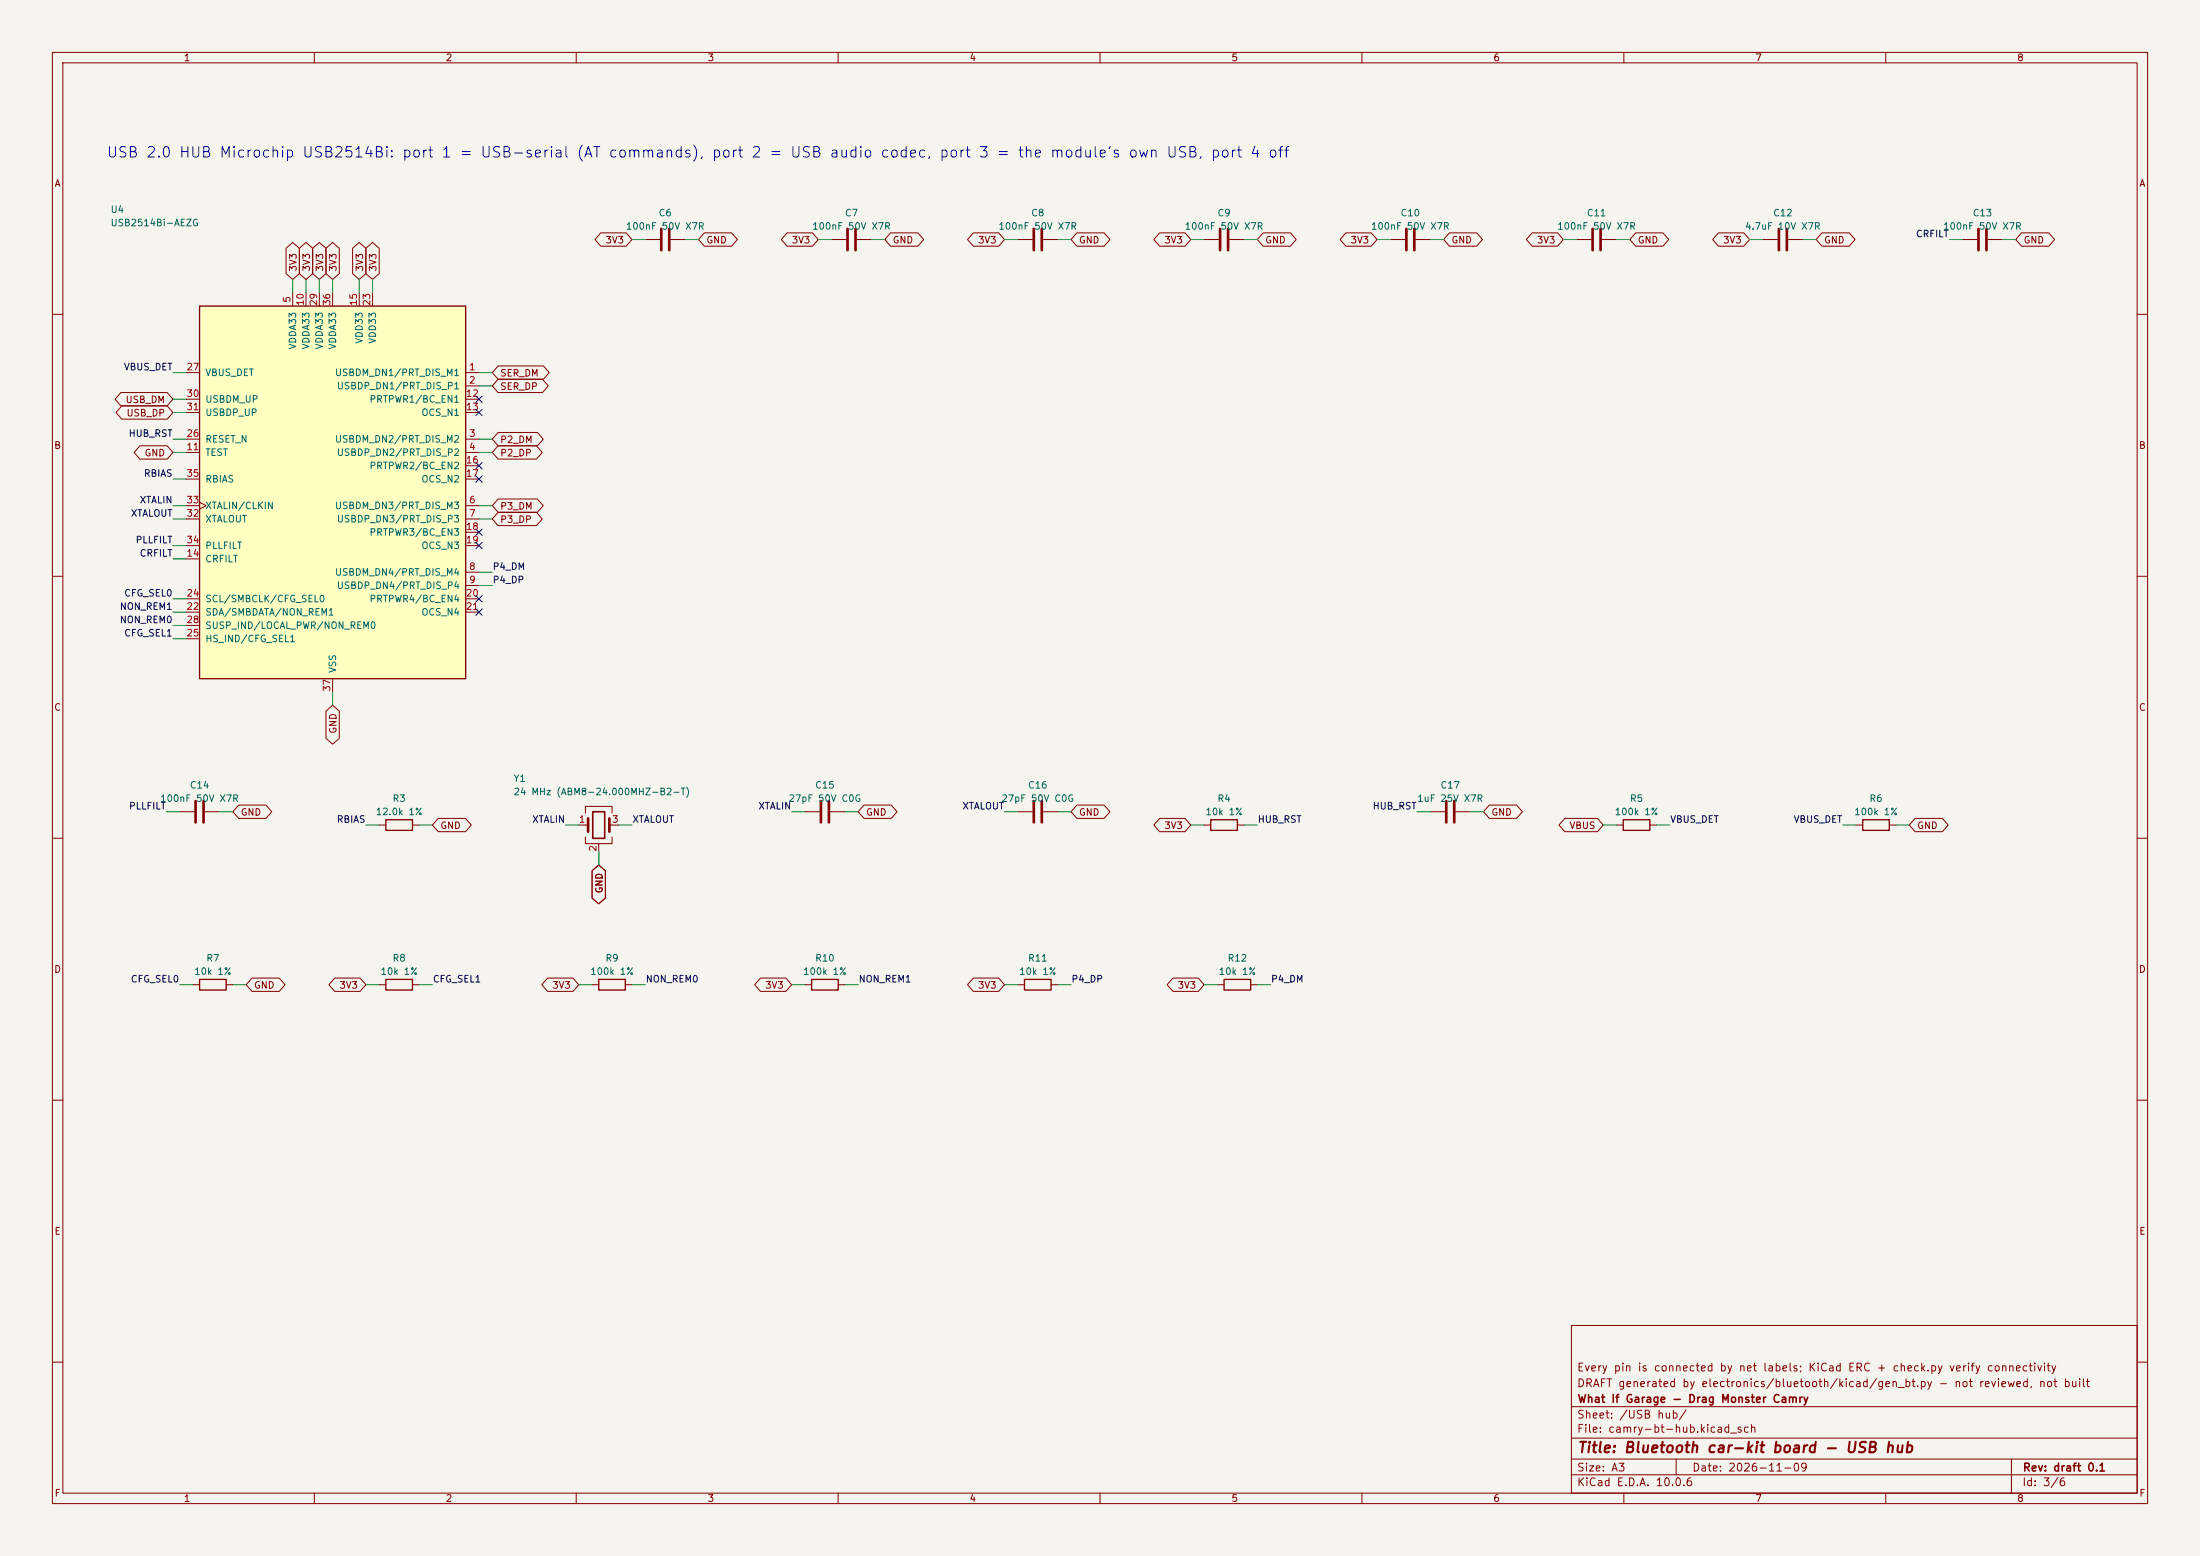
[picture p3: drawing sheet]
<svg xmlns="http://www.w3.org/2000/svg" width="420mm" height="297mm" viewBox="0 0 420 297" stroke-linecap="round" stroke-linejoin="round" font-family="sans-serif">
<path d="M0 0h420v297h-420z" fill="#f5f4ef" stroke="#f5f4ef" stroke-width=".19"/>
<g fill="none" stroke="#840000" stroke-width=".19">
<path d="M10 10h400v277h-400zM12 12h396v273h-396zM60 10v2M110 10v2M160 10v2M210 10v2M260 10v2M310 10v2M360 10v2M123.2 45.7h2.8M128 45.7h2.8M158.7 45.7h2.8"/>
<path d="M163.6 45.7h2.8M229.9 45.7h2.8M234.7 45.7h2.8M265.4 45.7h2.8M270.3 45.7h2.7M301 45.7h2.8M305.8 45.7h2.8M336.5 45.7h2.8M341.4 45.7h2.8M374.6 45.7h2.8M379.5 45.7h2.8M10 60h2"/>
<path d="M408 60h2M10 110h2M408 110h2M10 160h2M34.3 154.9h2.8M39.1 154.9h2.8M72.4 157.5h1.3M78.7 157.5h1.3M229.9 157.5h1.2M236.2 157.5h1.3M408 160h2M36.8 188h1.3"/>
<path d="M43.2 188h1.2M72.4 188h1.3M78.7 188h1.3M113 188h1.3M119.4 188h1.2M153.7 188h1.2M160 188h1.3M194.3 188h1.3M200.7 188h1.2M232.4 188h1.3M238.8 188h1.2M10 210h2"/>
<path d="M408 210h2M300 253h108v32h-108zM10 260h2M300 278.5h108M300 274.5h108M300 268.5h108M320 278.5v3M384 278.5v6.5M408 260h2M60 285v2M110 285v2M160 285v2"/>
<path d="M210 285v2M260 285v2M300 281.5h108M310 285v2M360 285v2"/>
</g>
<g fill="none" stroke="#840000" stroke-width=".51">
<path d="M126.2 43.7v4.1M127.8 43.7v4.1M161.8 43.7v4.1M163.3 43.7v4.1M232.9 43.7v4.1M234.4 43.7v4.1M268.5 43.7v4.1M270 43.7v4.1M304 43.7v4.1M305.6 43.7v4.1M339.6 43.7v4.1M341.1 43.7v4.1"/>
<path d="M377.7 43.7v4.1M379.2 43.7v4.1M37.3 152.9v4.1M38.9 152.9v4.1"/>
</g>
<path d="M73.7 156.5h5v2h-5zM231.1 156.5h5.1v2h-5.1zM38.1 186.9h5.1v2.1h-5.1zM73.7 186.9h5v2.1h-5zM114.3 186.9h5.1v2.1h-5.1zM154.9 186.9h5.1v2.1h-5.1zM195.6 186.9h5.1v2.1h-5.1zM233.7 186.9h5.1v2.1h-5.1z" fill="none" stroke="#840000" stroke-width=".25"/>
<path d="M38.1 58.4h50.8v71.1h-50.8z" fill="#ffffc2"/>
<path d="M38.1 58.4h50.8v71.1h-50.8zM309.9 156.5h5.1v2h-5.1zM355.6 156.5h5.1v2h-5.1z" fill="none" stroke="#840000" stroke-width=".25"/>
<g fill="none" stroke="#840000" stroke-width=".19">
<path d="M54.6 47.4l1.3-1.1 1.3 1.1v4.8l-1.3 1.1-1.3-1.1zM55.9 55.9v2.5M57.1 47.4l1.3-1.1 1.3 1.1v4.8l-1.3 1.1-1.3-1.1zM58.4 55.9v2.5M59.7 47.4l1.3-1.1 1.2 1.1v4.8l-1.2 1.1-1.3-1.1zM61 55.9v2.5M62.2 47.4l1.3-1.1 1.3 1.1v4.8l-1.3 1.1-1.3-1.1zM63.5 55.9v2.5M67.3 47.4l1.3-1.1 1.3 1.1v4.8l-1.3 1.1-1.3-1.1zM68.6 55.9v2.5M69.8 47.4l1.3-1.1 1.3 1.1v4.8l-1.3 1.1-1.3-1.1zM71.1 55.9v2.5"/>
<path d="M114.7 44.4h4.8l1.1 1.3-1.1 1.3h-4.8l-1.1-1.3zM134.5 44.4h5.2l1.1 1.3-1.1 1.3h-5.2l-1.2-1.3zM150.3 44.4h4.8l1.1 1.3-1.1 1.3h-4.8l-1.2-1.3zM170 44.4h5.2l1.1 1.3-1.1 1.3h-5.2l-1.1-1.3zM185.8 44.4h4.9l1.1 1.3-1.1 1.3h-4.9l-1.1-1.3zM194.3 45.7h2.8M199.1 45.7h2.8M205.6 44.4h5.2l1.1 1.3-1.1 1.3h-5.2l-1.1-1.3zM221.4 44.4h4.8l1.1 1.3-1.1 1.3h-4.8l-1.1-1.3zM241.1 44.4h5.2l1.2 1.3-1.2 1.3h-5.2l-1.1-1.3zM256.9 44.4h4.9l1.1 1.3-1.1 1.3h-4.9l-1.1-1.3zM276.7 44.4h5.2l1.1 1.3-1.1 1.3h-5.2l-1.1-1.3z"/>
<path d="M292.5 44.4h4.8l1.1 1.3-1.1 1.3h-4.8l-1.1-1.3zM312.3 44.4h5.2l1.1 1.3-1.1 1.3h-5.2l-1.2-1.3zM328.1 44.4h4.8l1.1 1.3-1.1 1.3h-4.8l-1.2-1.3zM347.8 44.4h5.2l1.1 1.3-1.1 1.3h-5.2l-1.1-1.3zM385.9 44.4h5.2l1.1 1.3-1.1 1.3h-5.2l-1.1-1.3zM23.1 74.9h8.8l1.1 1.3-1.1 1.3h-8.8l-1.1-1.3zM23.3 77.5h8.6l1.1 1.2-1.1 1.3h-8.6l-1.2-1.3zM35.6 71.1h2.5M35.6 76.2h2.5M35.6 78.7h2.5M88.9 71.1h2.5M88.9 73.7h2.5"/>
<path d="M88.9 76.2h2.5M88.9 78.7h2.5M95.1 69.8h8.6l1.2 1.3-1.2 1.3h-8.6l-1.1-1.3zM95.1 72.4h8.5l1.1 1.3-1.1 1.2h-8.5l-1.1-1.2zM26.7 85.1h5.2l1.1 1.3-1.1 1.2h-5.2l-1.1-1.2zM35.6 83.8h2.5M35.6 86.4h2.5M35.6 96.5h2.5M35.6 99.1h2.5M35.6 91.4h2.5M38.1 95.9l1.3 .6-1.3 .7M88.9 83.8h2.5"/>
<path d="M88.9 86.4h2.5M88.9 96.5h2.5M88.9 99.1h2.5M88.9 88.9h2.5M88.9 91.4h2.5M95.1 82.5h7.5l1.1 1.3-1.1 1.3h-7.5l-1.1-1.3zM95.1 85.1h7.3l1.1 1.3-1.1 1.2h-7.3l-1.1-1.2zM95.1 95.2h7.5l1.1 1.3-1.1 1.3h-7.5l-1.1-1.3zM95.1 97.8h7.3l1.1 1.3-1.1 1.2h-7.3l-1.1-1.2zM35.6 106.7h2.5M35.6 104.1h2.5M35.6 114.3h2.5"/>
<path d="M35.6 116.8h2.5M35.6 119.4h2.5M88.9 109.2h2.5M88.9 111.8h2.5M88.9 101.6h2.5M88.9 104.1h2.5M88.9 114.3h2.5M88.9 116.8h2.5M35.6 121.9h2.5M62.2 135.7l1.3-1.1 1.3 1.1v5.2l-1.3 1.1-1.3-1.1zM63.5 129.5v2.6M45.6 153.7h5.2l1.1 1.2-1.1 1.3h-5.2l-1.2-1.3z"/>
<path d="M83.7 156.2h5.2l1.1 1.3-1.1 1.3h-5.2l-1.2-1.3zM110.5 157.5h1.8M111.8 155.2v-1.3h5v1.3M111.8 159.8v1.2h5v-1.2M116.3 157.5h1.8M153.7 154.9h2.8M158.5 154.9h2.8M164.9 153.7h5.2l1.2 1.2-1.2 1.3h-5.2l-1.1-1.3zM194.3 154.9h2.8M199.1 154.9h2.8M205.6 153.7h5.2l1.1 1.2-1.1 1.3h-5.2l-1.1-1.3zM221.4 156.2h4.8l1.1 1.3-1.1 1.3h-4.8l-1.1-1.3z"/>
<path d="M273 154.9h2.8M277.9 154.9h2.8M284.3 153.7h5.2l1.1 1.2-1.1 1.3h-5.2l-1.1-1.3zM298.7 156.2h6.3l1.1 1.3-1.1 1.3h-6.3l-1.1-1.3zM308.6 157.5h1.3M315 157.5h1.2M354.3 157.5h1.3M360.7 157.5h1.2M365.6 156.2h5.2l1.1 1.3-1.1 1.3h-5.2l-1.1-1.3zM113 166.2l1.3-1.1 1.3 1.1v5.2l-1.3 1.1-1.3-1.1zM114.3 161v1.6M48.1 186.7h5.2l1.1 1.3-1.1 1.2h-5.2l-1.1-1.2z"/>
<path d="M63.9 186.7h4.8l1.1 1.3-1.1 1.2h-4.8l-1.1-1.2zM104.5 186.7h4.9l1.1 1.3-1.1 1.2h-4.9l-1.1-1.2zM145.2 186.7h4.8l1.1 1.3-1.1 1.2h-4.8l-1.1-1.2zM185.8 186.7h4.9l1.1 1.3-1.1 1.2h-4.9l-1.1-1.2zM223.9 186.7h4.9l1.1 1.3-1.1 1.2h-4.9l-1.1-1.2z"/>
</g>
<path d="M197.4 43.7v4.1M198.9 43.7v4.1M112.3 156.2v2.6M116.3 156.2v2.6M156.7 152.9v4.1M158.2 152.9v4.1M197.4 152.9v4.1M198.9 152.9v4.1M276.1 152.9v4.1M277.6 152.9v4.1" fill="none" stroke="#840000" stroke-width=".51"/>
<path d="M113.2 154.9h2.2v5.1h-2.2z" fill="none" stroke="#840000" stroke-width=".3"/>
<g fill="none" stroke="#009600" stroke-width=".19">
<path d="M55.9 53.3v2.6M58.4 53.3v2.6M61 53.3v2.6M63.5 53.3v2.6M68.6 53.3v2.6M71.1 53.3v2.6M120.6 45.7h2.6M130.8 45.7h2.5M156.2 45.7h2.5M166.4 45.7h2.5M191.8 45.7h2.5M201.9 45.7h2.6"/>
<path d="M227.3 45.7h2.6M237.5 45.7h2.5M262.9 45.7h2.5M273 45.7h2.6M298.4 45.7h2.6M308.6 45.7h2.5M334 45.7h2.5M344.2 45.7h2.5M372.1 45.7h2.5M382.3 45.7h2.5M33 71.1h2.6M33 76.2h2.6"/>
<path d="M33 78.7h2.6M91.4 71.1h2.6M91.4 73.7h2.6M33 83.8h2.6M33 86.4h2.6M33 99.1h2.6M33 96.5h2.6M33 91.4h2.6M91.4 83.8h2.6M91.4 86.4h2.6M91.4 99.1h2.6M91.4 96.5h2.6"/>
<path d="M33 116.8h2.6M33 104.1h2.6M33 114.3h2.6M33 106.7h2.6M33 119.4h2.6M91.4 109.2h2.6M91.4 111.8h2.6M33 121.9h2.6M63.5 132.1v2.5M31.7 154.9h2.6M41.9 154.9h2.5M69.8 157.5h2.6"/>
<path d="M80 157.5h2.5M107.9 157.5h2.6M118.1 157.5h2.5M151.1 154.9h2.6M161.3 154.9h2.5M191.8 154.9h2.5M201.9 154.9h2.6M227.3 157.5h2.6M237.5 157.5h2.5M270.5 154.9h2.5M280.7 154.9h2.5M306.1 157.5h2.5"/>
<path d="M316.2 157.5h2.6M351.8 157.5h2.5M361.9 157.5h2.6M114.3 162.6v2.5M34.3 188h2.5M44.4 188h2.6M69.8 188h2.6M80 188h2.5M110.5 188h2.5M120.6 188h2.6M151.1 188h2.6M161.3 188h2.5"/>
<path d="M191.8 188h2.5M201.9 188h2.6M229.9 188h2.5M240 188h2.6"/>
</g>
<g fill="none" stroke="#000084" stroke-width=".19">
<path d="M90.8 78.1l1.2 1.2M90.8 75.6l1.2 1.2M92 78.1l-1.2 1.2M92 75.6l-1.2 1.2M90.8 88.3l1.2 1.2M90.8 90.8l1.2 1.2M92 88.3l-1.2 1.2M92 90.8l-1.2 1.2M90.8 113.7l1.2 1.2M90.8 116.2l1.2 1.2M90.8 101l1.2 1.2M90.8 103.5l1.2 1.2"/>
<path d="M92 113.7l-1.2 1.2M92 116.2l-1.2 1.2M92 101l-1.2 1.2M92 103.5l-1.2 1.2"/>
</g>
<text font-size="2" fill="#0000c2" x="20.2" y="30.6">USB 2.0 HUB Microchip USB2514Bi: port 1 = USB-serial (AT commands), port 2 = USB audio codec, port 3 = the module's own USB, port 4 off</text>
<text font-size="2" fill="#840000" x="301" y="277.8">Title: Bluetooth car-kit board - USB hub</text>
<g font-size="1.5" fill="#840000">
<text x="300.9" y="262.1">Every pin is connected by net labels; KiCad ERC + check.py verify connectivity</text>
<text x="300.9" y="265.1">DRAFT generated by electronics/bluetooth/kicad/gen_bt.py - not reviewed, not built</text>
<text x="301" y="268.1">What If Garage - Drag Monster Camry</text>
<text x="300.9" y="273.8">File: camry-bt-hub.kicad_sch</text>
<text x="300.9" y="271.1">Sheet: /USB hub/</text>
<text x="300.9" y="281.2">Size: A3</text>
<text x="322.9" y="281.2">Date: 2026-11-09</text>
<text x="386" y="281.2">Rev: draft 0.1</text>
<text x="300.9" y="284">KiCad E.D.A. 10.0.6</text>
<text x="385.9" y="284">Id: 3/6</text>
</g>
<g font-size="1.3" fill="#840000">
<text x="35" y="12">1</text>
<text x="85" y="12">2</text>
<text x="135" y="12">3</text>
<text x="185" y="12">4</text>
<text x="235" y="12">5</text>
<text x="285" y="12">6</text>
<text x="335" y="12">7</text>
<text x="385" y="12">8</text>
<text x="10.3" y="36">A</text>
<text x="408.3" y="36">A</text>
<text x="115.5" y="46.8">3V3</text>
<text x="134.8" y="46.8">GND</text>
<text x="151" y="46.8">3V3</text>
<text x="170.3" y="46.8">GND</text>
<text x="186.6" y="46.8">3V3</text>
<text x="205.9" y="46.8">GND</text>
<text x="222.2" y="46.8">3V3</text>
<text x="241.4" y="46.8">GND</text>
<text x="257.7" y="46.8">3V3</text>
<text x="277" y="46.8">GND</text>
<text x="293.3" y="46.8">3V3</text>
<text x="312.6" y="46.8">GND</text>
<text x="328.8" y="46.8">3V3</text>
<text x="348.1" y="46.8">GND</text>
<text x="386.2" y="46.8">GND</text>
<text x="56.9" y="51.9" transform="rotate(-90 56.9 51.9)">3V3</text>
<text x="59.5" y="51.9" transform="rotate(-90 59.5 51.9)">3V3</text>
<text x="62" y="51.9" transform="rotate(-90 62 51.9)">3V3</text>
<text x="64.6" y="51.9" transform="rotate(-90 64.6 51.9)">3V3</text>
<text x="69.6" y="51.9" transform="rotate(-90 69.6 51.9)">3V3</text>
<text x="72.2" y="51.9" transform="rotate(-90 72.2 51.9)">3V3</text>
<text x="23.9" y="77.3">USB_DM</text>
<text x="95.4" y="72.2">SER_DM</text>
<text x="95.4" y="74.7">SER_DP</text>
<text x="24" y="79.8">USB_DP</text>
<text x="10.2" y="86">B</text>
<text x="27.5" y="87.4">GND</text>
<text x="95.4" y="84.9">P2_DM</text>
<text x="95.4" y="87.4">P2_DP</text>
<text x="408.2" y="86">B</text>
<text x="95.4" y="97.6">P3_DM</text>
<text x="95.4" y="100.1">P3_DP</text>
<text x="10.2" y="136">C</text>
<text x="408.2" y="136">C</text>
<text x="64.6" y="140.1" transform="rotate(-90 64.6 140.1)">GND</text>
<text x="45.9" y="156">GND</text>
<text x="165.2" y="156">GND</text>
<text x="205.9" y="156">GND</text>
<text x="284.6" y="156">GND</text>
<text x="84" y="158.5">GND</text>
<text x="222.2" y="158.5">3V3</text>
<text x="299.5" y="158.5">VBUS</text>
<text x="365.9" y="158.5">GND</text>
<text x="115.4" y="170.6" transform="rotate(-90 115.4 170.6)">GND</text>
<text x="10.2" y="186">D</text>
<text x="408.2" y="186">D</text>
<text x="48.4" y="189">GND</text>
<text x="64.7" y="189">3V3</text>
<text x="105.3" y="189">3V3</text>
<text x="146" y="189">3V3</text>
<text x="186.6" y="189">3V3</text>
<text x="224.7" y="189">3V3</text>
<text x="10.3" y="236">E</text>
<text x="408.3" y="236">E</text>
<text x="10.3" y="286">F</text>
<text x="35" y="287">1</text>
<text x="85" y="287">2</text>
<text x="135" y="287">3</text>
<text x="185" y="287">4</text>
<text x="235" y="287">5</text>
<text x="285" y="287">6</text>
<text x="335" y="287">7</text>
<text x="385" y="287">8</text>
<text x="408.3" y="286">F</text>
</g>
<g font-size="1.3" fill="#006464">
<text x="21" y="41">U4</text>
<text x="125.6" y="41.6">C6</text>
<text x="161.2" y="41.6">C7</text>
<text x="196.8" y="41.6">C8</text>
<text x="232.3" y="41.6">C9</text>
<text x="267.3" y="41.6">C10</text>
<text x="302.8" y="41.6">C11</text>
<text x="338.4" y="41.6">C12</text>
<text x="376.5" y="41.6">C13</text>
<text x="21" y="43.5">USB2514Bi-AEZG</text>
<text x="119.4" y="44.1">100nF 50V X7R</text>
<text x="154.9" y="44.1">100nF 50V X7R</text>
<text x="190.5" y="44.1">100nF 50V X7R</text>
<text x="226.1" y="44.1">100nF 50V X7R</text>
<text x="261.6" y="44.1">100nF 50V X7R</text>
<text x="297.2" y="44.1">100nF 50V X7R</text>
<text x="333" y="44.1">4.7uF 10V X7R</text>
<text x="370.8" y="44.1">100nF 50V X7R</text>
<text x="69.5" y="65.7" transform="rotate(-90 69.5 65.7)">VDD33</text>
<text x="72.1" y="65.7" transform="rotate(-90 72.1 65.7)">VDD33</text>
<text x="56.8" y="66.8" transform="rotate(-90 56.8 66.8)">VDDA33</text>
<text x="59.4" y="66.8" transform="rotate(-90 59.4 66.8)">VDDA33</text>
<text x="61.9" y="66.8" transform="rotate(-90 61.9 66.8)">VDDA33</text>
<text x="64.5" y="66.8" transform="rotate(-90 64.5 66.8)">VDDA33</text>
<text x="39.1" y="72.1">VBUS_DET</text>
<text x="39.1" y="77.2">USBDM_UP</text>
<text x="63.8" y="72.1">USBDM_DN1/PRT_DIS_M1</text>
<text x="64.2" y="74.6">USBDP_DN1/PRT_DIS_P1</text>
<text x="70.4" y="77.2">PRTPWR1/BC_EN1</text>
<text x="39.1" y="79.7">USBDP_UP</text>
<text x="80.3" y="79.7">OCS_N1</text>
<text x="39.1" y="87.3">TEST</text>
<text x="39.1" y="84.8">RESET_N</text>
<text x="63.8" y="84.8">USBDM_DN2/PRT_DIS_M2</text>
<text x="64.2" y="87.3">USBDP_DN2/PRT_DIS_P2</text>
<text x="70.4" y="89.9">PRTPWR2/BC_EN2</text>
<text x="39.1" y="92.4">RBIAS</text>
<text x="80.3" y="92.4">OCS_N2</text>
<text x="39.1" y="100">XTALOUT</text>
<text x="39.1" y="97.5">XTALIN/CLKIN</text>
<text x="63.8" y="97.5">USBDM_DN3/PRT_DIS_M3</text>
<text x="64.2" y="100">USBDP_DN3/PRT_DIS_P3</text>
<text x="39.1" y="107.6">CRFILT</text>
<text x="39.1" y="105.1">PLLFILT</text>
<text x="70.4" y="102.6">PRTPWR3/BC_EN3</text>
<text x="80.3" y="105.1">OCS_N3</text>
<text x="63.8" y="110.2">USBDM_DN4/PRT_DIS_M4</text>
<text x="64.2" y="112.7">USBDP_DN4/PRT_DIS_P4</text>
<text x="39.1" y="117.8">SDA/SMBDATA/NON_REM1</text>
<text x="39.1" y="115.3">SCL/SMBCLK/CFG_SEL0</text>
<text x="70.4" y="115.3">PRTPWR4/BC_EN4</text>
<text x="80.3" y="117.8">OCS_N4</text>
<text x="39.1" y="122.9">HS_IND/CFG_SEL1</text>
<text x="39.1" y="120.3">SUSP_IND/LOCAL_PWR/NON_REM0</text>
<text x="64.5" y="128.6" transform="rotate(-90 64.5 128.6)">VSS</text>
<text x="97.9" y="149.6">Y1</text>
<text x="30.5" y="153.4">100nF 50V X7R</text>
<text x="36.1" y="150.8">C14</text>
<text x="71.6" y="155.9">12.0k 1%</text>
<text x="74.8" y="153.4">R3</text>
<text x="97.9" y="152.1">24 MHz (ABM8-24.000MHZ-B2-T)</text>
<text x="150.4" y="153.4">27pF 50V C0G</text>
<text x="155.5" y="150.8">C15</text>
<text x="191.1" y="153.4">27pF 50V C0G</text>
<text x="196.1" y="150.8">C16</text>
<text x="230" y="155.9">10k 1%</text>
<text x="232.3" y="153.4">R4</text>
<text x="270.4" y="153.4">1uF 25V X7R</text>
<text x="274.9" y="150.8">C17</text>
<text x="308.2" y="155.9">100k 1%</text>
<text x="311.1" y="153.4">R5</text>
<text x="353.9" y="155.9">100k 1%</text>
<text x="356.8" y="153.4">R6</text>
<text x="39.3" y="183.8">R7</text>
<text x="74.8" y="183.8">R8</text>
<text x="115.5" y="183.8">R9</text>
<text x="155.5" y="183.8">R10</text>
<text x="196.1" y="183.8">R11</text>
<text x="234.2" y="183.8">R12</text>
<text x="37" y="186.4">10k 1%</text>
<text x="72.5" y="186.4">10k 1%</text>
<text x="112.6" y="186.4">100k 1%</text>
<text x="153.2" y="186.4">100k 1%</text>
<text x="194.5" y="186.4">10k 1%</text>
<text x="232.6" y="186.4">10k 1%</text>
</g>
<g font-size="1.3" fill="#0f0f0f">
<text x="365.7" y="45.6">CRFILT</text>
<text x="23.5" y="71">VBUS_DET</text>
<text x="24.4" y="83.7">HUB_RST</text>
<text x="27.3" y="91.3">RBIAS</text>
<text x="24.9" y="98.9">XTALOUT</text>
<text x="26.6" y="96.4">XTALIN</text>
<text x="25.8" y="104">PLLFILT</text>
<text x="26.6" y="106.6">CRFILT</text>
<text x="94" y="111.6">P4_DP</text>
<text x="94" y="109.1">P4_DM</text>
<text x="22.8" y="119.3">NON_REM0</text>
<text x="22.8" y="116.7">NON_REM1</text>
<text x="23.6" y="114.2">CFG_SEL0</text>
<text x="23.6" y="121.8">CFG_SEL1</text>
<text x="24.5" y="154.8">PLLFILT</text>
<text x="144.7" y="154.8">XTALIN</text>
<text x="183.6" y="154.8">XTALOUT</text>
<text x="261.9" y="154.8">HUB_RST</text>
<text x="64.2" y="157.4">RBIAS</text>
<text x="101.5" y="157.4">XTALIN</text>
<text x="120.6" y="157.4">XTALOUT</text>
<text x="240" y="157.4">HUB_RST</text>
<text x="318.7" y="157.4">VBUS_DET</text>
<text x="342.3" y="157.4">VBUS_DET</text>
<text x="24.9" y="187.8">CFG_SEL0</text>
<text x="82.5" y="187.8">CFG_SEL1</text>
<text x="123.2" y="187.8">NON_REM0</text>
<text x="163.8" y="187.8">NON_REM1</text>
<text x="204.4" y="187.8">P4_DP</text>
<text x="242.5" y="187.8">P4_DM</text>
</g>
<g font-size="1.3" fill="#a90000">
<text x="55.7" y="57.9" transform="rotate(-90 55.7 57.9)">5</text>
<text x="58.3" y="58.5" transform="rotate(-90 58.3 58.5)">10</text>
<text x="60.8" y="58.5" transform="rotate(-90 60.8 58.5)">29</text>
<text x="63.4" y="58.5" transform="rotate(-90 63.4 58.5)">36</text>
<text x="68.4" y="58.5" transform="rotate(-90 68.4 58.5)">15</text>
<text x="71" y="58.5" transform="rotate(-90 71 58.5)">23</text>
<text x="35.5" y="71">27</text>
<text x="89.4" y="71">1</text>
<text x="35.5" y="76.1">30</text>
<text x="88.8" y="76.1">12</text>
<text x="89.4" y="73.5">2</text>
<text x="35.5" y="83.7">26</text>
<text x="35.5" y="78.6">31</text>
<text x="88.8" y="78.6">13</text>
<text x="89.4" y="83.7">3</text>
<text x="35.5" y="86.2">11</text>
<text x="88.8" y="88.8">16</text>
<text x="89.4" y="86.2">4</text>
<text x="35.5" y="91.3">35</text>
<text x="88.8" y="91.3">17</text>
<text x="35.5" y="98.9">32</text>
<text x="35.5" y="96.4">33</text>
<text x="88.8" y="101.5">18</text>
<text x="89.4" y="96.4">6</text>
<text x="89.4" y="98.9">7</text>
<text x="35.5" y="106.5">14</text>
<text x="35.5" y="104">34</text>
<text x="88.8" y="104">19</text>
<text x="89.4" y="109.1">8</text>
<text x="89.4" y="111.6">9</text>
<text x="35.5" y="116.7">22</text>
<text x="35.5" y="114.2">24</text>
<text x="35.5" y="119.2">28</text>
<text x="88.8" y="114.2">20</text>
<text x="88.8" y="116.7">21</text>
<text x="35.5" y="121.8">25</text>
<text x="63.4" y="132.1" transform="rotate(-90 63.4 132.1)">37</text>
<text x="110.4" y="157.3">1</text>
<text x="116.7" y="157.3">3</text>
<text x="114.2" y="162.7" transform="rotate(-90 114.2 162.7)">2</text>
</g>
</svg>
